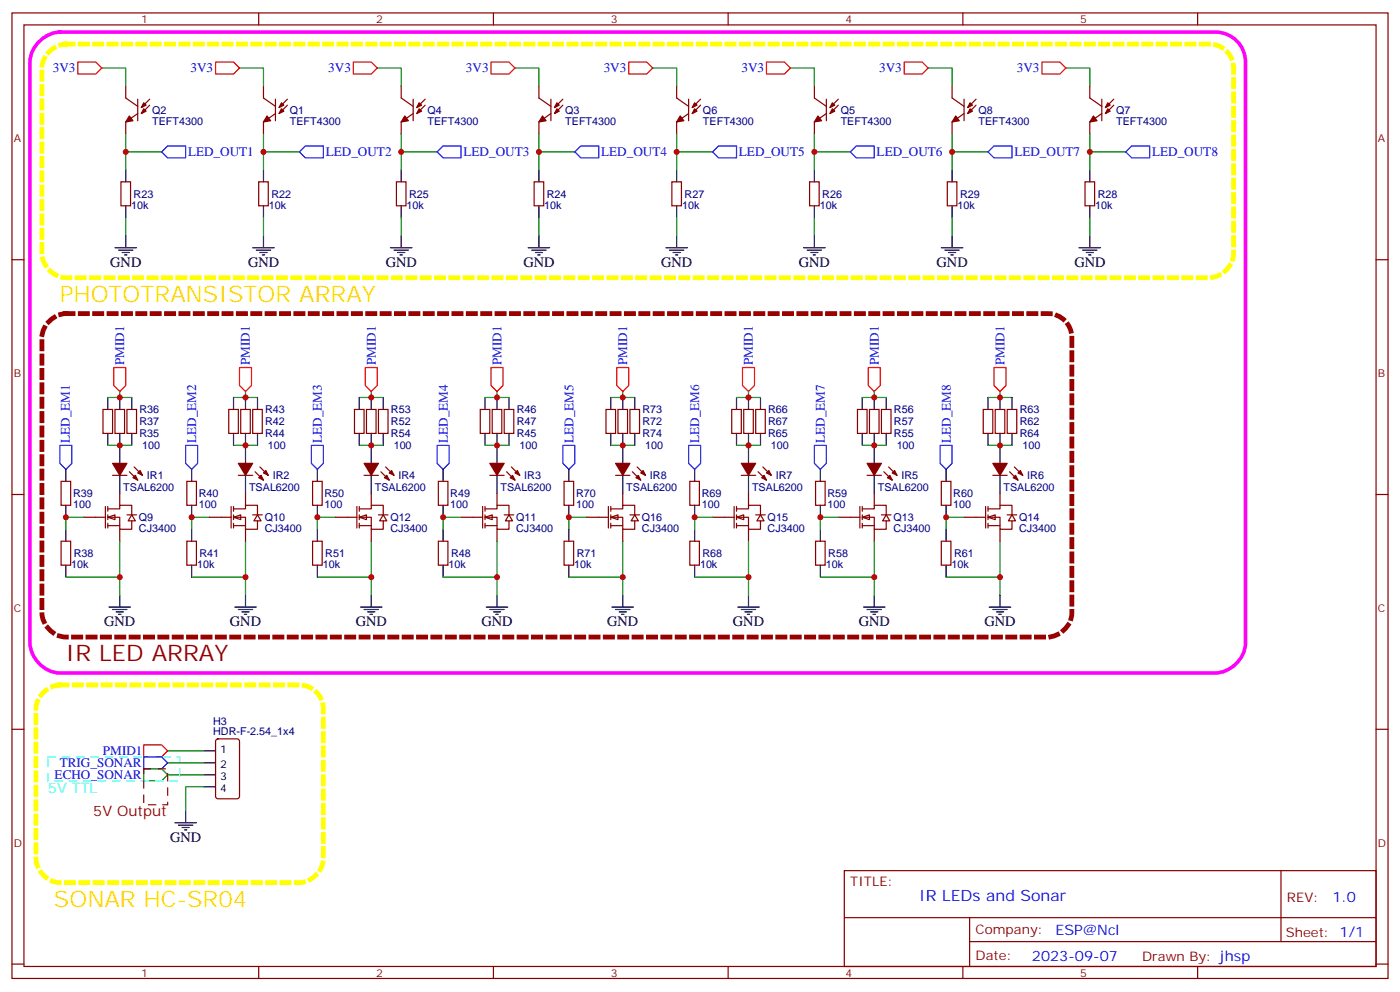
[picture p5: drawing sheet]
<svg xmlns="http://www.w3.org/2000/svg" width="412mm" height="292mm" viewBox="0 0 412 292" stroke-linecap="round" stroke-linejoin="round" font-family="sans-serif">
<g fill="none" stroke="#870000" stroke-width=".35">
<path d="M3.5 3.8h405.4v284.3h-405.4zM7.1 7.3h398.2v277.3h-398.2zM76.2 3.8v3.5M145.3 3.8v3.5M214.5 3.8v3.5M283.6 3.8v3.5M352.8 3.8v3.5M37 25.3v3.6l3.6 2.4M40.6 33.4l-3.6 2.5v3.5M40.6 29.2v6.4M44.1 29.2l-2.5 2.5M44.1 31l-2.5 2.4"/>
<path d="M77.6 25.3v3.6l3.5 2.4M81.1 33.4l-3.5 2.5v3.5M81.1 29.2v6.4M84.7 29.2l-2.5 2.5M84.7 31l-2.5 2.4M118.2 25.3v3.6l3.5 2.4M121.7 33.4l-3.5 2.5v3.5M121.7 29.2v6.4M125.2 29.2l-2.4 2.5M125.2 31l-2.4 2.4M158.7 25.3v3.6l3.6 2.4M162.3 33.4l-3.6 2.5v3.5"/>
<path d="M162.3 29.2v6.4M165.8 29.2l-2.5 2.5M165.8 31l-2.5 2.4M199.3 25.3v3.6l3.5 2.4M202.8 33.4l-3.5 2.5v3.5M202.8 29.2v6.4M206.4 29.2l-2.5 2.5M206.4 31l-2.5 2.4M239.9 25.3v3.6l3.5 2.4M243.4 33.4l-3.5 2.5v3.5M243.4 29.2v6.4M246.9 29.2l-2.4 2.5"/>
<path d="M246.9 31l-2.4 2.4M280.5 25.3v3.6l3.5 2.4M284 33.4l-3.5 2.5v3.5M284 29.2v6.4M287.5 29.2l-2.5 2.5M287.5 31l-2.5 2.4M321 25.3v3.6l3.6 2.4M324.6 33.4l-3.6 2.5v3.5M324.6 29.2v6.4M328.1 29.2l-2.5 2.5M328.1 31l-2.5 2.4M35.6 53.6h2.9v7h-2.9z"/>
<path d="M76.2 53.6h2.8v7h-2.8zM116.8 53.6h2.8v7h-2.8zM157.3 53.6h2.9v7h-2.9zM197.9 53.6h2.8v7h-2.8zM238.5 53.6h2.8v7h-2.8zM279 53.6h2.9v7h-2.9zM319.6 53.6h2.8v7h-2.8zM3.5 76.5h3.6M405.3 76.5h3.6M33.2 140h4.2M38.1 138.9l2.5 2.5M39.5 137.5l2.5 2.5"/>
<path d="M3.5 145.6h3.6M405.3 145.6h3.6M3.5 214.8h3.6M405.3 214.8h3.6M248.7 256.4h156.6v28.2h-156.6zM377.3 256.4v20.9M248.7 270.2h156.5M285.6 277.3h119.6M285.6 270.2v14.2M3.5 283.9h3.6M76.2 284.6v3.5M145.3 284.6v3.5"/>
<path d="M214.5 284.6v3.5M283.6 284.6v3.5M352.8 284.6v3.5M405.3 283.9h3.6"/>
</g>
<g fill="none" stroke="#008700" stroke-width=".35">
<path d="M30 20h7v5.3M37 39.4v10.6M70.6 20h7v5.3M77.6 39.4v10.6M111.1 20h7.1v5.3M118.2 39.4v10.6M151.7 20h7v5.3M158.7 39.4v10.6M192.3 20h7v5.3M199.3 39.4v10.6M232.8 20h7.1v5.3M239.9 39.4v10.6"/>
<path d="M273.4 20h7.1v5.3M280.5 39.4v10.6M314 20h7v5.3M321 39.4v10.6M37 44.7h10.6M77.6 44.7h10.6M118.2 44.7h10.6M158.7 44.7h10.6M199.3 44.7h10.6M239.9 44.7h10.6M280.5 44.7h10.5M321 44.7h10.6"/>
<path d="M37 64.1v5.3M77.6 64.1v5.3M118.2 64.1v5.3M158.7 64.1v5.3M199.3 64.1v5.3M239.9 64.1v5.3M280.5 64.1v5.3M321 64.1v5.3"/>
</g>
<g fill="none" stroke="#000" stroke-width=".35">
<path d="M37 50v3.6M77.6 50v3.6M118.2 50v3.6M158.7 50v3.6M199.3 50v3.6M239.9 50v3.6M280.5 50v3.6M321 50v3.6M33.9 73h6.3M34.9 73.7h4.3M36 74.4h2.1M36.7 75.1h.7"/>
<path d="M37 60.6v3.5M37 69.4v3.6M74.4 73h6.4M75.5 73.7h4.2M76.6 74.4h2.1M77.3 75.1h.7M77.6 60.6v3.5M77.6 69.4v3.6M115 73h6.4M116.1 73.7h4.2M117.1 74.4h2.1M117.8 75.1h.7"/>
<path d="M118.2 60.6v3.5M118.2 69.4v3.6M155.6 73h6.3M156.6 73.7h4.3M157.7 74.4h2.1M158.4 75.1h.7M158.7 60.6v3.5M158.7 69.4v3.6M196.1 73h6.4M197.2 73.7h4.2M198.3 74.4h2.1M199 75.1h.7"/>
<path d="M199.3 60.6v3.5M199.3 69.4v3.6M236.7 73h6.4M237.8 73.7h4.2M238.8 74.4h2.1M239.5 75.1h.7M239.9 60.6v3.5M239.9 69.4v3.6M277.3 73h6.3M278.3 73.7h4.3M279.4 74.4h2.1M280.1 75.1h.7"/>
<path d="M280.5 60.6v3.5M280.5 69.4v3.6M317.9 73h6.3M318.9 73.7h4.2M320 74.4h2.1M320.7 75.1h.7M321 60.6v3.5M321 69.4v3.6M35.3 131.2v5.3M35.3 140v5.3"/>
</g>
<path d="M22.9 18.3h5.3l1.8 1.7-1.8 1.8h-5.3zM63.5 18.3h5.3l1.8 1.7-1.8 1.8h-5.3zM104.1 18.3h5.3l1.7 1.7-1.7 1.8h-5.3zM144.6 18.3h5.3l1.8 1.7-1.8 1.8h-5.3zM185.2 18.3h5.3l1.8 1.7-1.8 1.8h-5.3zM225.8 18.3h5.3l1.7 1.7-1.7 1.8h-5.3zM266.3 18.3h5.3l1.8 1.7-1.8 1.8h-5.3zM306.9 18.3h5.3l1.8 1.7-1.8 1.8h-5.3z" fill="none" stroke="#f00" stroke-width=".35"/>
<g fill="#870000" stroke="#870000" stroke-width=".35">
<path d="M42.3 30.3l.7 .7-1.4 .7z"/>
<path d="M42.3 32l.7 .7-1.4 .7z"/>
<path d="M38.1 34.1l1.1 1.5-2.2 .3z"/>
<path d="M33.2 136.5h4.2l-2.1 3.5z"/>
<path d="M39.2 140.7l.7-.7 .7 1.4z"/>
<path d="M41.3 138.6l.7 1.4-1.4-.7z"/>
<path d="M82.9 30.3l.7 .7-1.4 .7z"/>
<path d="M82.9 32l.7 .7-1.4 .7z"/>
<path d="M78.7 34.1l1 1.5-2.1 .3z"/>
<path d="M164 30.3l.7 .7-1.4 .7z"/>
<path d="M164 32l.7 .7-1.4 .7z"/>
<path d="M159.8 34.1l1.1 1.5-2.2 .3z"/>
<path d="M123.5 30.3l.7 .7-1.4 .7z"/>
<path d="M123.5 32l.7 .7-1.4 .7z"/>
<path d="M119.2 34.1l1.1 1.5-2.1 .3z"/>
<path d="M245.2 30.3l.7 .7-1.4 .7z"/>
<path d="M245.2 32l.7 .7-1.4 .7z"/>
<path d="M240.9 34.1l1.1 1.5-2.1 .3z"/>
<path d="M204.6 30.3l.7 .7-1.4 .7z"/>
<path d="M204.6 32l.7 .7-1.4 .7z"/>
<path d="M200.4 34.1l1 1.5-2.1 .3z"/>
<path d="M326.3 30.3l.7 .7-1.4 .7z"/>
<path d="M326.3 32l.7 .7-1.4 .7z"/>
<path d="M322.1 34.1l1 1.5-2.1 .3z"/>
<path d="M285.8 30.3l.7 .7-1.5 .7z"/>
<path d="M285.8 32l.7 .7-1.5 .7z"/>
<path d="M281.5 34.1l1.1 1.5-2.1 .3z"/>
</g>
<g fill="none" stroke="#00f" stroke-width=".35">
<path d="M47.6 44.7l1.8-1.7h5.3v3.5h-5.3zM88.2 44.7l1.8-1.7h5.2v3.5h-5.2zM128.8 44.7l1.7-1.7h5.3v3.5h-5.3zM169.3 44.7l1.8-1.7h5.3v3.5h-5.3zM209.9 44.7l1.8-1.7h5.3v3.5h-5.3zM250.5 44.7l1.7-1.7h5.3v3.5h-5.3zM291 44.7l1.8-1.7h5.3v3.5h-5.3zM331.6 44.7l1.8-1.7h5.3v3.5h-5.3zM17.6 131.2h3.6v5.3l-1.8 1.7-1.8-1.7zM54.7 131.2h3.5v5.3l-1.8 1.7-1.7-1.7zM91.7 131.2h3.5v5.3l-1.7 1.7-1.8-1.7zM128.8 131.2h3.5v5.3l-1.8 1.7-1.7-1.7z"/>
<path d="M165.8 131.2h3.5v5.3l-1.7 1.7-1.8-1.7zM202.8 131.2h3.6v5.3l-1.8 1.7-1.8-1.7zM239.9 131.2h3.5v5.3l-1.7 1.7-1.8-1.7zM276.9 131.2h3.6v5.3l-1.8 1.7-1.8-1.7z"/>
</g>
<g fill="#fff" stroke="#870000" stroke-width=".35">
<path d="M31.7 152.3l2.2-.7v1.4z"/>
<path d="M38.8 151.6l1.1 1.8h-2.2z"/>
</g>
<g fill="none" stroke="#870000" stroke-width=".35">
<path d="M30.3 120.6h2.9v7h-2.9zM33.9 120.6h2.8v7h-2.8zM37.4 120.6h2.8v7h-2.8zM67.4 120.6h2.8v7h-2.8zM70.9 120.6h2.8v7h-2.8zM74.4 120.6h2.9v7h-2.9zM18 159.4h2.8v7h-2.8zM18 141.7h2.8v7.1h-2.8zM24.7 152.3h6.3M31 149.2v6.3M31.7 149.9h3.6v-1.1h3.5v2.8M31.7 152.3h3.6v3.6h3.5v-2.5"/>
<path d="M31.7 154.8h3.6M31.7 149.2v1.4M31.7 151.6v1.4M31.7 154.1v1.4M35.3 145.3v3.5M35.3 155.9v3.5M37.4 151.6h2.8M55 141.7h2.9v7.1h-2.9zM55 159.4h2.9v7h-2.9z"/>
</g>
<g fill="none" stroke="#000" stroke-width=".35">
<path d="M31.7 117.1v3.5M35.3 117.1v3.5M38.8 117.1v3.5M68.8 117.1v3.5M72.3 117.1v3.5M75.8 117.1v3.5M19.4 138.2v3.5M31.7 127.6v3.6M35.3 127.6v3.6M38.8 127.6v3.6M56.4 138.2v3.5M68.8 127.6v3.6"/>
<path d="M72.3 127.6v3.6M75.8 127.6v3.6M19.4 148.8v3.5M19.4 155.9v3.5M56.4 148.8v3.5M56.4 155.9v3.5M19.4 166.4v3.6M32.1 178.8h6.4M33.2 179.5h4.2M35.3 175.3v3.5M56.4 166.4v3.6M69.1 178.8h6.4"/>
<path d="M70.2 179.5h4.2M72.3 175.3v3.5M34.2 180.2h2.1M34.9 180.9h.7M71.3 180.2h2.1M72 180.9h.7"/>
</g>
<path d="M31.7 117.1h7.1M35.3 115.3v1.8M68.8 117.1h7M72.3 115.3v1.8M31.7 131.2h7.1M68.8 131.2h7M24.7 152.3h-5.3v3.6M35.3 159.4v10.6M61.7 152.3h-5.3v3.6M72.3 159.4v10.6M19.4 170h15.9v5.3M56.4 170h15.9v5.3" fill="none" stroke="#008700" stroke-width=".35"/>
<path d="M33.5 108.2h3.5v5.3l-1.7 1.8-1.8-1.8zM70.6 108.2h3.5v5.3l-1.8 1.8-1.7-1.8z" fill="none" stroke="#f00" stroke-width=".35"/>
<g fill="#fff" stroke="#870000" stroke-width=".35">
<path d="M68.8 152.3l2.1-.7v1.4z"/>
<path d="M75.8 151.6l1.1 1.8h-2.1z"/>
</g>
<g fill="none" stroke="#870000" stroke-width=".35">
<path d="M70.2 140h4.2M75.1 138.9l2.5 2.5M76.6 137.5l2.4 2.5M144.3 140h4.2M149.2 138.9l2.5 2.5M150.6 137.5l2.5 2.5M61.7 152.3h6.4M68.1 149.2v6.3M68.8 149.9h3.5v-1.1h3.5v2.8M68.8 152.3h3.5v3.6h3.5v-2.5M68.8 154.8h3.5M68.8 149.2v1.4"/>
<path d="M68.8 151.6v1.4M68.8 154.1v1.4M72.3 145.3v3.5M72.3 155.9v3.5M74.4 151.6h2.9"/>
</g>
<path d="M72.3 131.2v5.3M72.3 140v5.3M146.4 131.2v5.3M146.4 140v5.3" fill="none" stroke="#000" stroke-width=".35"/>
<g fill="#870000" stroke="#870000" stroke-width=".35">
<path d="M70.2 136.5h4.2l-2.1 3.5z"/>
<path d="M76.2 140.7l.7-.7 .7 1.4z"/>
<path d="M77.6 139.3l.7-.7 .7 1.4z"/>
<path d="M144.3 136.5h4.2l-2.1 3.5z"/>
<path d="M150.3 140.7l.7-.7 .7 1.4z"/>
<path d="M152.4 138.6l.7 1.4-1.4-.7z"/>
</g>
<g fill="#fff" stroke="#870000" stroke-width=".35">
<path d="M142.9 152.3l2.1-.7v1.4z"/>
<path d="M149.9 151.6l1.1 1.8h-2.1z"/>
</g>
<g fill="none" stroke="#870000" stroke-width=".35">
<path d="M104.4 120.6h2.8v7h-2.8zM107.9 120.6h2.9v7h-2.9zM111.5 120.6h2.8v7h-2.8zM141.5 120.6h2.8v7h-2.8zM145 120.6h2.8v7h-2.8zM148.5 120.6h2.8v7h-2.8zM92.1 141.7h2.8v7.1h-2.8zM92.1 159.4h2.8v7h-2.8zM129.1 159.4h2.8v7h-2.8zM129.1 141.7h2.8v7.1h-2.8zM135.8 152.3h6.4M142.2 149.2v6.3"/>
<path d="M142.9 149.9h3.5v-1.1h3.5v2.8M142.9 152.3h3.5v3.6h3.5v-2.5M142.9 154.8h3.5M142.9 149.2v1.4M142.9 151.6v1.4M142.9 154.1v1.4M146.4 145.3v3.5M146.4 155.9v3.5M148.5 151.6h2.8"/>
</g>
<g fill="none" stroke="#000" stroke-width=".35">
<path d="M105.8 117.1v3.5M109.4 117.1v3.5M112.9 117.1v3.5M142.9 117.1v3.5M146.4 117.1v3.5M149.9 117.1v3.5M93.5 138.2v3.5M105.8 127.6v3.6M109.4 127.6v3.6M112.9 127.6v3.6M130.5 138.2v3.5M142.9 127.6v3.6"/>
<path d="M146.4 127.6v3.6M149.9 127.6v3.6M93.5 148.8v3.5M93.5 155.9v3.5M130.5 148.8v3.5M130.5 155.9v3.5M93.5 166.4v3.6M106.2 178.8h6.3M107.2 179.5h4.3M109.4 175.3v3.5M130.5 166.4v3.6M143.2 178.8h6.4"/>
<path d="M144.3 179.5h4.2M146.4 175.3v3.5M108.3 180.2h2.1M109 180.9h.7M145.3 180.2h2.2M146 180.9h.8"/>
</g>
<path d="M105.8 117.1h7.1M109.4 115.3v1.8M142.9 117.1h7M146.4 115.3v1.8M105.8 131.2h7.1M142.9 131.2h7M98.8 152.3h-5.3v3.6M109.4 159.4v10.6M135.8 152.3h-5.3v3.6M146.4 159.4v10.6M93.5 170h15.9v5.3M130.5 170h15.9v5.3" fill="none" stroke="#008700" stroke-width=".35"/>
<path d="M107.6 108.2h3.5v5.3l-1.7 1.8-1.8-1.8zM144.6 108.2h3.6v5.3l-1.8 1.8-1.8-1.8z" fill="none" stroke="#f00" stroke-width=".35"/>
<g fill="#fff" stroke="#870000" stroke-width=".35">
<path d="M105.8 152.3l2.1-.7v1.4z"/>
<path d="M112.9 151.6l1 1.8h-2.1z"/>
</g>
<g fill="none" stroke="#870000" stroke-width=".35">
<path d="M107.2 140h4.3M112.2 138.9l2.5 2.5M113.6 137.5l2.5 2.5M255.4 140h4.2M260.3 138.9l2.5 2.5M261.8 137.5l2.4 2.5M98.8 152.3h6.3M105.1 149.2v6.3M105.8 149.9h3.6v-1.1h3.5v2.8M105.8 152.3h3.6v3.6h3.5v-2.5M105.8 154.8h3.6M105.8 149.2v1.4"/>
<path d="M105.8 151.6v1.4M105.8 154.1v1.4M109.4 145.3v3.5M109.4 155.9v3.5M111.5 151.6h2.8"/>
</g>
<path d="M109.4 131.2v5.3M109.4 140v5.3M257.5 131.2v5.3M257.5 140v5.3" fill="none" stroke="#000" stroke-width=".35"/>
<g fill="#870000" stroke="#870000" stroke-width=".35">
<path d="M107.2 136.5h4.3l-2.1 3.5z"/>
<path d="M113.2 140.7l.7-.7 .8 1.4z"/>
<path d="M115.4 138.6l.7 1.4-1.4-.7z"/>
<path d="M255.4 136.5h4.2l-2.1 3.5z"/>
<path d="M261.4 140.7l.7-.7 .7 1.4z"/>
<path d="M262.8 139.3l.7-.7 .7 1.4z"/>
</g>
<g fill="#fff" stroke="#870000" stroke-width=".35">
<path d="M254 152.3l2.1-.7v1.4z"/>
<path d="M261.1 151.6l1 1.8h-2.1z"/>
</g>
<g fill="none" stroke="#870000" stroke-width=".35">
<path d="M252.6 120.6h2.8v7h-2.8zM256.1 120.6h2.8v7h-2.8zM259.6 120.6h2.9v7h-2.9zM289.6 120.6h2.9v7h-2.9zM293.2 120.6h2.8v7h-2.8zM296.7 120.6h2.8v7h-2.8zM240.2 159.4h2.9v7h-2.9zM240.2 141.7h2.9v7.1h-2.9zM246.9 152.3h6.4M253.3 149.2v6.3M254 149.9h3.5v-1.1h3.6v2.8M254 152.3h3.5v3.6h3.6v-2.5"/>
<path d="M254 154.8h3.5M254 149.2v1.4M254 151.6v1.4M254 154.1v1.4M257.5 145.3v3.5M257.5 155.9v3.5M259.6 151.6h2.9M277.3 141.7h2.8v7.1h-2.8zM277.3 159.4h2.8v7h-2.8z"/>
</g>
<g fill="none" stroke="#000" stroke-width=".35">
<path d="M254 117.1v3.5M257.5 117.1v3.5M261.1 117.1v3.5M291 117.1v3.5M294.6 117.1v3.5M298.1 117.1v3.5M241.7 138.2v3.5M254 127.6v3.6M257.5 127.6v3.6M261.1 127.6v3.6M278.7 138.2v3.5M291 127.6v3.6"/>
<path d="M294.6 127.6v3.6M298.1 127.6v3.6M241.7 148.8v3.5M241.7 155.9v3.5M278.7 148.8v3.5M278.7 155.9v3.5M241.7 166.4v3.6M254.4 178.8h6.3M255.4 179.5h4.2M257.5 175.3v3.5M278.7 166.4v3.6M291.4 178.8h6.3"/>
<path d="M292.5 179.5h4.2M294.6 175.3v3.5M256.5 180.2h2.1M257.2 180.9h.7M293.5 180.2h2.1M294.2 180.9h.7"/>
</g>
<path d="M254 117.1h7.1M257.5 115.3v1.8M291 117.1h7.1M294.6 115.3v1.8M254 131.2h7.1M291 131.2h7.1M246.9 152.3h-5.2v3.6M257.5 159.4v10.6M284 152.3h-5.3v3.6M294.6 159.4v10.6M241.7 170h15.8v5.3M278.7 170h15.9v5.3" fill="none" stroke="#008700" stroke-width=".35"/>
<path d="M255.8 108.2h3.5v5.3l-1.8 1.8-1.7-1.8zM292.8 108.2h3.5v5.3l-1.7 1.8-1.8-1.8z" fill="none" stroke="#f00" stroke-width=".35"/>
<g fill="#fff" stroke="#870000" stroke-width=".35">
<path d="M291 152.3l2.2-.7v1.4z"/>
<path d="M298.1 151.6l1.1 1.8h-2.2z"/>
</g>
<g fill="none" stroke="#870000" stroke-width=".35">
<path d="M218.4 140h4.2M223.3 138.9l2.5 2.5M224.7 137.5l2.5 2.5M292.5 140h4.2M297.4 138.9l2.5 2.5M298.8 137.5l2.5 2.5M284 152.3h6.3M290.3 149.2v6.3M291 149.9h3.6v-1.1h3.5v2.8M291 152.3h3.6v3.6h3.5v-2.5M291 154.8h3.6M291 149.2v1.4"/>
<path d="M291 151.6v1.4M291 154.1v1.4M294.6 145.3v3.5M294.6 155.9v3.5M296.7 151.6h2.8"/>
</g>
<path d="M220.5 131.2v5.3M220.5 140v5.3M294.6 131.2v5.3M294.6 140v5.3" fill="none" stroke="#000" stroke-width=".35"/>
<g fill="#870000" stroke="#870000" stroke-width=".35">
<path d="M292.5 136.5h4.2l-2.1 3.5z"/>
<path d="M298.4 140.7l.8-.7 .7 1.4z"/>
<path d="M299.9 139.3l.7-.7 .7 1.4z"/>
<path d="M218.4 136.5h4.2l-2.1 3.5z"/>
<path d="M224.4 140.7l.7-.7 .7 1.4z"/>
<path d="M226.5 138.6l.7 1.4-1.4-.7z"/>
</g>
<g fill="#fff" stroke="#870000" stroke-width=".35">
<path d="M217 152.3l2.1-.7v1.4z"/>
<path d="M224 151.6l1.1 1.8h-2.1z"/>
</g>
<g fill="none" stroke="#870000" stroke-width=".35">
<path d="M178.5 120.6h2.8v7h-2.8zM182 120.6h2.9v7h-2.9zM185.6 120.6h2.8v7h-2.8zM215.5 120.6h2.9v7h-2.9zM219.1 120.6h2.8v7h-2.8zM222.6 120.6h2.8v7h-2.8zM166.2 141.7h2.8v7.1h-2.8zM166.2 159.4h2.8v7h-2.8zM203.2 159.4h2.8v7h-2.8zM203.2 141.7h2.8v7.1h-2.8zM209.9 152.3h6.4M216.3 149.2v6.3"/>
<path d="M217 149.9h3.5v-1.1h3.5v2.8M217 152.3h3.5v3.6h3.5v-2.5M217 154.8h3.5M217 149.2v1.4M217 151.6v1.4M217 154.1v1.4M220.5 145.3v3.5M220.5 155.9v3.5M222.6 151.6h2.8"/>
</g>
<g fill="none" stroke="#000" stroke-width=".35">
<path d="M179.9 117.1v3.5M183.4 117.1v3.5M187 117.1v3.5M217 117.1v3.5M220.5 117.1v3.5M224 117.1v3.5M167.6 138.2v3.5M179.9 127.6v3.6M183.4 127.6v3.6M187 127.6v3.6M204.6 138.2v3.5M217 127.6v3.6"/>
<path d="M220.5 127.6v3.6M224 127.6v3.6M167.6 148.8v3.5M167.6 155.9v3.5M204.6 148.8v3.5M204.6 155.9v3.5M167.6 166.4v3.6M180.3 178.8h6.3M181.3 179.5h4.3M183.4 175.3v3.5M204.6 166.4v3.6M217.3 178.8h6.4"/>
<path d="M218.4 179.5h4.2M220.5 175.3v3.5M182.4 180.2h2.1M183.1 180.9h.7M219.4 180.2h2.1M220.1 180.9h.7"/>
</g>
<path d="M179.9 117.1h7.1M183.4 115.3v1.8M217 117.1h7M220.5 115.3v1.8M179.9 131.2h7.1M217 131.2h7M172.9 152.3h-5.3v3.6M183.4 159.4v10.6M209.9 152.3h-5.3v3.6M220.5 159.4v10.6M167.6 170h15.8v5.3M204.6 170h15.9v5.3" fill="none" stroke="#008700" stroke-width=".35"/>
<path d="M181.7 108.2h3.5v5.3l-1.8 1.8-1.7-1.8zM218.7 108.2h3.5v5.3l-1.7 1.8-1.8-1.8z" fill="none" stroke="#f00" stroke-width=".35"/>
<g fill="#fff" stroke="#870000" stroke-width=".35">
<path d="M179.9 152.3l2.1-.7v1.4z"/>
<path d="M187 151.6l1 1.8h-2.1z"/>
</g>
<g fill="none" stroke="#870000" stroke-width=".35">
<path d="M181.3 140h4.3M186.3 138.9l2.4 2.5M187.7 137.5l2.4 2.5M172.9 152.3h6.3M179.2 149.2v6.3M179.9 149.9h3.5v-1.1h3.6v2.8M179.9 152.3h3.5v3.6h3.6v-2.5M179.9 154.8h3.5M179.9 149.2v1.4M179.9 151.6v1.4M179.9 154.1v1.4M183.4 145.3v3.5"/>
<path d="M183.4 155.9v3.5M185.6 151.6h2.8M63.7 217.8l.5-.2h5.6l.7 .4 .1 16.5-.5 .7h-5.9l-.6-.4-.1-16.5z"/>
</g>
<path d="M183.4 131.2v5.3M183.4 140v5.3M54.7 238.8v3.5M60 221.1h3.5M60 224.6h3.5M60 228.2h3.5M60 231.7h3.5M51.5 242.3h6.4M52.6 243h4.2M53.6 243.7h2.1M54.3 244.4h.7" fill="none" stroke="#000" stroke-width=".35"/>
<g fill="#870000" stroke="#870000" stroke-width=".35">
<path d="M181.3 136.5h4.3l-2.2 3.5z"/>
<path d="M187.3 140.7l.7-.7 .7 1.4z"/>
<path d="M188.7 139.3l.7-.7 .7 1.4z"/>
</g>
<path d="M42.3 219.4h5.3l1.8 1.7-1.8 1.8h-5.3z" fill="none" stroke="#f00" stroke-width=".35"/>
<path d="M49.4 221.1h10.6M49.4 224.6h10.6M49.4 228.2h10.6M60 231.7h-5.3v7.1" fill="none" stroke="#008700" stroke-width=".35"/>
<path d="M42.3 222.9h5.3l1.8 1.7-1.8 1.8h-5.3z" fill="none" stroke="#00f" stroke-width=".35"/>
<path d="M42.3 226.4h5.3l1.8 1.8-1.8 1.7h-5.3z" fill="none" stroke="#0f0" stroke-width=".35"/>
<path d="M19.4 13h336.9a7.1 7.1 0 0 1 7.1 7v54.7a7.6 7.6 0 0 1-7.1 7.1h-336.9a7.6 7.6 0 0 1-7.1-7.1v-54.7a7.6 7.6 0 0 1 7.1-7M17.6 201.7h70.6a7.1 7.1 0 0 1 7 7.1v44.1a7.6 7.6 0 0 1-7 7h-70.6a7.6 7.6 0 0 1-7-7v-44.1a7.6 7.6 0 0 1 7-7.1" fill="none" stroke="#ff0" stroke-width="1.4" stroke-dasharray="2.1 2.1"/>
<path d="M19.4 92.4h289.3a7.1 7.1 0 0 1 7 7v81.2a7.6 7.6 0 0 1-7 7h-289.3a7.6 7.6 0 0 1-7.1-7v-81.2a7.6 7.6 0 0 1 7.1-7" fill="none" stroke="#900" stroke-width="1.4" stroke-dasharray="2.1 2.1"/>
<path d="M11.7 12a9.1 9.1 0 0 1 5.9-2.5h340.5a8.8 8.8 0 0 1 8.8 8.8v171.1a9.5 9.5 0 0 1-8.8 8.8h-340.5a9.5 9.5 0 0 1-8.8-8.8v-171.1a8.7 8.7 0 0 1 2.9-6.3z" fill="none" stroke="#f0f" stroke-width="1.1"/>
<path d="M14.1 222.9h38.8v7h-38.8z" fill="none" stroke="#0ff" stroke-width=".35" stroke-dasharray="2.1 2.1"/>
<path d="M42.3 226.4h7.1v10.6h-7.1z" fill="none" stroke="#900" stroke-width=".35" stroke-dasharray="2.1 2.1"/>
<g fill="#c00">
<circle cx="37" cy="44.7" r=".88"/>
<circle cx="77.6" cy="44.7" r=".88"/>
<circle cx="158.8" cy="44.7" r=".88"/>
<circle cx="118.2" cy="44.7" r=".88"/>
<circle cx="239.9" cy="44.7" r=".88"/>
<circle cx="199.3" cy="44.7" r=".88"/>
<circle cx="321" cy="44.7" r=".88"/>
<circle cx="280.5" cy="44.7" r=".88"/>
<circle cx="35.3" cy="131.2" r=".88"/>
<circle cx="35.3" cy="117.1" r=".88"/>
<circle cx="19.4" cy="152.3" r=".88"/>
<circle cx="35.3" cy="170" r=".88"/>
<circle cx="72.3" cy="170" r=".88"/>
<circle cx="56.4" cy="152.3" r=".88"/>
<circle cx="72.3" cy="117.1" r=".88"/>
<circle cx="72.3" cy="131.2" r=".88"/>
<circle cx="146.4" cy="131.2" r=".88"/>
<circle cx="146.4" cy="117.1" r=".88"/>
<circle cx="130.5" cy="152.3" r=".88"/>
<circle cx="146.4" cy="170" r=".88"/>
<circle cx="109.4" cy="170" r=".88"/>
<circle cx="93.5" cy="152.3" r=".88"/>
<circle cx="109.4" cy="117.1" r=".88"/>
<circle cx="109.4" cy="131.2" r=".88"/>
<circle cx="257.5" cy="131.2" r=".88"/>
<circle cx="257.5" cy="117.1" r=".88"/>
<circle cx="241.7" cy="152.3" r=".88"/>
<circle cx="257.5" cy="170" r=".88"/>
<circle cx="294.6" cy="170" r=".88"/>
<circle cx="278.7" cy="152.3" r=".88"/>
<circle cx="294.6" cy="117.1" r=".88"/>
<circle cx="294.6" cy="131.2" r=".88"/>
<circle cx="220.5" cy="131.2" r=".88"/>
<circle cx="220.5" cy="117.1" r=".88"/>
<circle cx="204.6" cy="152.3" r=".88"/>
<circle cx="220.5" cy="170" r=".88"/>
<circle cx="183.4" cy="170" r=".88"/>
<circle cx="167.6" cy="152.3" r=".88"/>
<circle cx="183.4" cy="117.1" r=".88"/>
<circle cx="183.4" cy="131.2" r=".88"/>
</g>
<g font-size="6.7" fill="#fc0">
<text x="17.6" y="88.8">PHOTOTRANSISTOR ARRAY</text>
<text x="15.9" y="267">SONAR HC-SR04</text>
</g>
<text font-size="6.7" fill="#900" x="19.4" y="194.7">IR LED ARRAY</text>
<text font-size="4.6" fill="#00f" x="270.8" y="265.4">IR LEDs and Sonar</text>
<g font-size="4.2">
<text x="32.5" y="78.6">GND</text>
<text x="73.1" y="78.6">GND</text>
<text x="113.6" y="78.6">GND</text>
<text x="154.2" y="78.6">GND</text>
<text x="194.8" y="78.6">GND</text>
<text x="235.3" y="78.6">GND</text>
<text x="275.9" y="78.6">GND</text>
<text x="316.5" y="78.6">GND</text>
<text x="30.7" y="184.4">GND</text>
<text x="67.7" y="184.4">GND</text>
<text x="104.8" y="184.4">GND</text>
<text x="141.8" y="184.4">GND</text>
<text x="178.9" y="184.4">GND</text>
<text x="215.9" y="184.4">GND</text>
<text x="252.9" y="184.4">GND</text>
<text x="290" y="184.4">GND</text>
<text x="50.1" y="247.9">GND</text>
</g>
<text font-size="4.2" fill="#0ff" x="14.1" y="233.5">5V TTL</text>
<text font-size="4.2" fill="#900" x="27.5" y="240.3">5V Output</text>
<g font-size="4.2" fill="#00f">
<text x="392.5" y="265.7">1.0</text>
<text x="310.9" y="275.2">ESP@Ncl</text>
<text x="304" y="283">2023-09-07</text>
</g>
<g font-size="3.9" fill="#00f">
<text x="15.6" y="21.3">3V3</text>
<text x="56.1" y="21.3">3V3</text>
<text x="96.7" y="21.3">3V3</text>
<text x="137.3" y="21.3">3V3</text>
<text x="177.8" y="21.3">3V3</text>
<text x="218.4" y="21.3">3V3</text>
<text x="259" y="21.3">3V3</text>
<text x="299.5" y="21.3">3V3</text>
<text x="55.4" y="45.9">LED_OUT1</text>
<text x="96" y="46.1">LED_OUT2</text>
<text x="136.5" y="46.1">LED_OUT3</text>
<text x="177.1" y="46.1">LED_OUT4</text>
<text x="217.7" y="46.1">LED_OUT5</text>
<text x="258.2" y="46.1">LED_OUT6</text>
<text x="298.8" y="46.1">LED_OUT7</text>
<text x="339.4" y="46.1">LED_OUT8</text>
<text x="36.6" y="107.5" transform="rotate(-90 36.6 107.5)">PMID1</text>
<text x="73.6" y="107.5" transform="rotate(-90 73.6 107.5)">PMID1</text>
<text x="110.7" y="107.5" transform="rotate(-90 110.7 107.5)">PMID1</text>
<text x="147.7" y="107.5" transform="rotate(-90 147.7 107.5)">PMID1</text>
<text x="184.8" y="107.5" transform="rotate(-90 184.8 107.5)">PMID1</text>
<text x="221.8" y="107.5" transform="rotate(-90 221.8 107.5)">PMID1</text>
<text x="258.8" y="107.5" transform="rotate(-90 258.8 107.5)">PMID1</text>
<text x="295.9" y="107.5" transform="rotate(-90 295.9 107.5)">PMID1</text>
<text x="20.6" y="130.5" transform="rotate(-90 20.6 130.5)">LED_EM1</text>
<text x="57.8" y="130.5" transform="rotate(-90 57.8 130.5)">LED_EM2</text>
<text x="94.8" y="130.5" transform="rotate(-90 94.8 130.5)">LED_EM3</text>
<text x="131.9" y="130.5" transform="rotate(-90 131.9 130.5)">LED_EM4</text>
<text x="168.9" y="130.5" transform="rotate(-90 168.9 130.5)">LED_EM5</text>
<text x="206" y="130.5" transform="rotate(-90 206 130.5)">LED_EM6</text>
<text x="243" y="130.5" transform="rotate(-90 243 130.5)">LED_EM7</text>
<text x="280" y="130.5" transform="rotate(-90 280 130.5)">LED_EM8</text>
<text x="17.6" y="225.9">TRIG_SONAR</text>
<text x="30.3" y="222.3">PMID1</text>
<text x="16.1" y="229.4">ECHO_SONAR</text>
</g>
<g font-size="3.9" fill="#800">
<text x="250.5" y="261">TITLE:</text>
<text x="379.1" y="265.7">REV:</text>
<text x="287.4" y="275.2">Company:</text>
<text x="378.7" y="275.8">Sheet: 1/1</text>
<text x="287.4" y="282.9">Date:</text>
<text x="336.4" y="282.9">Drawn By: jhsp</text>
</g>
<g font-size="3.2" fill="#800">
<text x="41.6" y="6.8">1</text>
<text x="110.8" y="6.8">2</text>
<text x="179.9" y="6.8">3</text>
<text x="249.1" y="6.8">4</text>
<text x="318.2" y="6.8">5</text>
<text x="4.1" y="41.9">A</text>
<text x="405.9" y="41.9">A</text>
<text x="4.1" y="111.1">B</text>
<text x="405.9" y="111.1">B</text>
<text x="4.1" y="180.2">C</text>
<text x="405.9" y="180.2">C</text>
<text x="4.1" y="249.3">D</text>
<text x="405.9" y="249.3">D</text>
<text x="41.6" y="287.6">1</text>
<text x="110.8" y="287.6">2</text>
<text x="179.9" y="287.6">3</text>
<text x="249.1" y="287.6">4</text>
<text x="318.2" y="287.6">5</text>
</g>
<g font-size="3.2" fill="#000080">
<text x="44.8" y="33.5">Q2</text>
<text x="85.4" y="33.5">Q1</text>
<text x="125.9" y="33.5">Q4</text>
<text x="166.5" y="33.5">Q3</text>
<text x="207.1" y="33.5">Q6</text>
<text x="247.6" y="33.5">Q5</text>
<text x="288.2" y="33.5">Q8</text>
<text x="328.8" y="33.5">Q7</text>
<text x="44.8" y="36.7">TEFT4300</text>
<text x="85.4" y="36.7">TEFT4300</text>
<text x="125.9" y="36.7">TEFT4300</text>
<text x="166.5" y="36.7">TEFT4300</text>
<text x="207.1" y="36.7">TEFT4300</text>
<text x="247.6" y="36.7">TEFT4300</text>
<text x="288.2" y="36.7">TEFT4300</text>
<text x="328.8" y="36.7">TEFT4300</text>
<text x="39.4" y="58.2">R23</text>
<text x="79.9" y="58.2">R22</text>
<text x="120.5" y="58.2">R25</text>
<text x="161.1" y="58.2">R24</text>
<text x="201.7" y="58.2">R27</text>
<text x="242.2" y="58.2">R26</text>
<text x="282.8" y="58.2">R29</text>
<text x="323.4" y="58.2">R28</text>
<text x="38.6" y="61.4">10k</text>
<text x="79.2" y="61.4">10k</text>
<text x="119.8" y="61.4">10k</text>
<text x="160.3" y="61.4">10k</text>
<text x="200.9" y="61.4">10k</text>
<text x="241.5" y="61.4">10k</text>
<text x="282" y="61.4">10k</text>
<text x="322.6" y="61.4">10k</text>
<text x="41.1" y="121.7">R36</text>
<text x="41.1" y="125.3">R37</text>
<text x="78.1" y="125.3">R42</text>
<text x="78.1" y="121.7">R43</text>
<text x="115.2" y="125.3">R52</text>
<text x="115.2" y="121.7">R53</text>
<text x="152.2" y="121.7">R46</text>
<text x="152.2" y="125.3">R47</text>
<text x="189.2" y="125.3">R72</text>
<text x="189.2" y="121.7">R73</text>
<text x="226.3" y="121.7">R66</text>
<text x="226.3" y="125.3">R67</text>
<text x="263.3" y="121.7">R56</text>
<text x="263.3" y="125.3">R57</text>
<text x="300.4" y="125.3">R62</text>
<text x="300.4" y="121.7">R63</text>
<text x="41.1" y="128.8">R35</text>
<text x="78.1" y="128.8">R44</text>
<text x="115.2" y="128.8">R54</text>
<text x="152.2" y="128.8">R45</text>
<text x="189.2" y="128.8">R74</text>
<text x="226.3" y="128.8">R65</text>
<text x="263.3" y="128.8">R55</text>
<text x="300.4" y="128.8">R64</text>
<text x="41.9" y="132.3">100</text>
<text x="78.9" y="132.3">100</text>
<text x="116" y="132.3">100</text>
<text x="153" y="132.3">100</text>
<text x="190" y="132.3">100</text>
<text x="227.1" y="132.3">100</text>
<text x="264.1" y="132.3">100</text>
<text x="301.2" y="132.3">100</text>
<text x="43.3" y="141.1">IR1</text>
<text x="80.3" y="141.1">IR2</text>
<text x="117.4" y="141.1">IR4</text>
<text x="154.4" y="141.1">IR3</text>
<text x="191.5" y="141.1">IR8</text>
<text x="228.5" y="141.1">IR7</text>
<text x="265.5" y="141.1">IR5</text>
<text x="302.6" y="141.1">IR6</text>
<text x="21.5" y="149.6">100</text>
<text x="21.5" y="146.4">R39</text>
<text x="36.3" y="144.7">TSAL6200</text>
<text x="58.6" y="149.6">100</text>
<text x="58.6" y="146.4">R40</text>
<text x="73.4" y="144.7">TSAL6200</text>
<text x="95.6" y="149.6">100</text>
<text x="95.6" y="146.4">R50</text>
<text x="110.4" y="144.7">TSAL6200</text>
<text x="132.6" y="149.6">100</text>
<text x="132.6" y="146.4">R49</text>
<text x="147.4" y="144.7">TSAL6200</text>
<text x="169.7" y="149.6">100</text>
<text x="169.7" y="146.4">R70</text>
<text x="184.5" y="144.7">TSAL6200</text>
<text x="206.7" y="149.6">100</text>
<text x="206.7" y="146.4">R69</text>
<text x="221.5" y="144.7">TSAL6200</text>
<text x="243.8" y="149.6">100</text>
<text x="243.8" y="146.4">R59</text>
<text x="258.6" y="144.7">TSAL6200</text>
<text x="280.8" y="149.6">100</text>
<text x="280.8" y="146.4">R60</text>
<text x="295.6" y="144.7">TSAL6200</text>
<text x="40.9" y="153.5">Q9</text>
<text x="78" y="153.5">Q10</text>
<text x="115" y="153.5">Q12</text>
<text x="152" y="153.5">Q11</text>
<text x="189.1" y="153.5">Q16</text>
<text x="226.1" y="153.5">Q15</text>
<text x="263.2" y="153.5">Q13</text>
<text x="300.2" y="153.5">Q14</text>
<text x="40.9" y="156.7">CJ3400</text>
<text x="78" y="156.7">CJ3400</text>
<text x="115" y="156.7">CJ3400</text>
<text x="152" y="156.7">CJ3400</text>
<text x="189.1" y="156.7">CJ3400</text>
<text x="226.1" y="156.7">CJ3400</text>
<text x="263.2" y="156.7">CJ3400</text>
<text x="300.2" y="156.7">CJ3400</text>
<text x="21" y="167.3">10k</text>
<text x="21.7" y="164">R38</text>
<text x="58" y="167.3">10k</text>
<text x="58.8" y="164">R41</text>
<text x="95.1" y="167.3">10k</text>
<text x="95.8" y="164">R51</text>
<text x="132.1" y="167.3">10k</text>
<text x="132.9" y="164">R48</text>
<text x="169.2" y="167.3">10k</text>
<text x="169.9" y="164">R71</text>
<text x="206.2" y="167.3">10k</text>
<text x="206.9" y="164">R68</text>
<text x="243.2" y="167.3">10k</text>
<text x="244" y="164">R58</text>
<text x="280.3" y="167.3">10k</text>
<text x="281" y="164">R61</text>
<text x="62.8" y="213.4">H3</text>
<text x="62.8" y="216.5">HDR-F-2.54_1x4</text>
</g>
<g font-size="3.2">
<text x="64.8" y="221.8">1</text>
<text x="64.8" y="226.1">2</text>
<text x="64.8" y="229.6">3</text>
<text x="64.8" y="233.1">4</text>
</g>
</svg>
